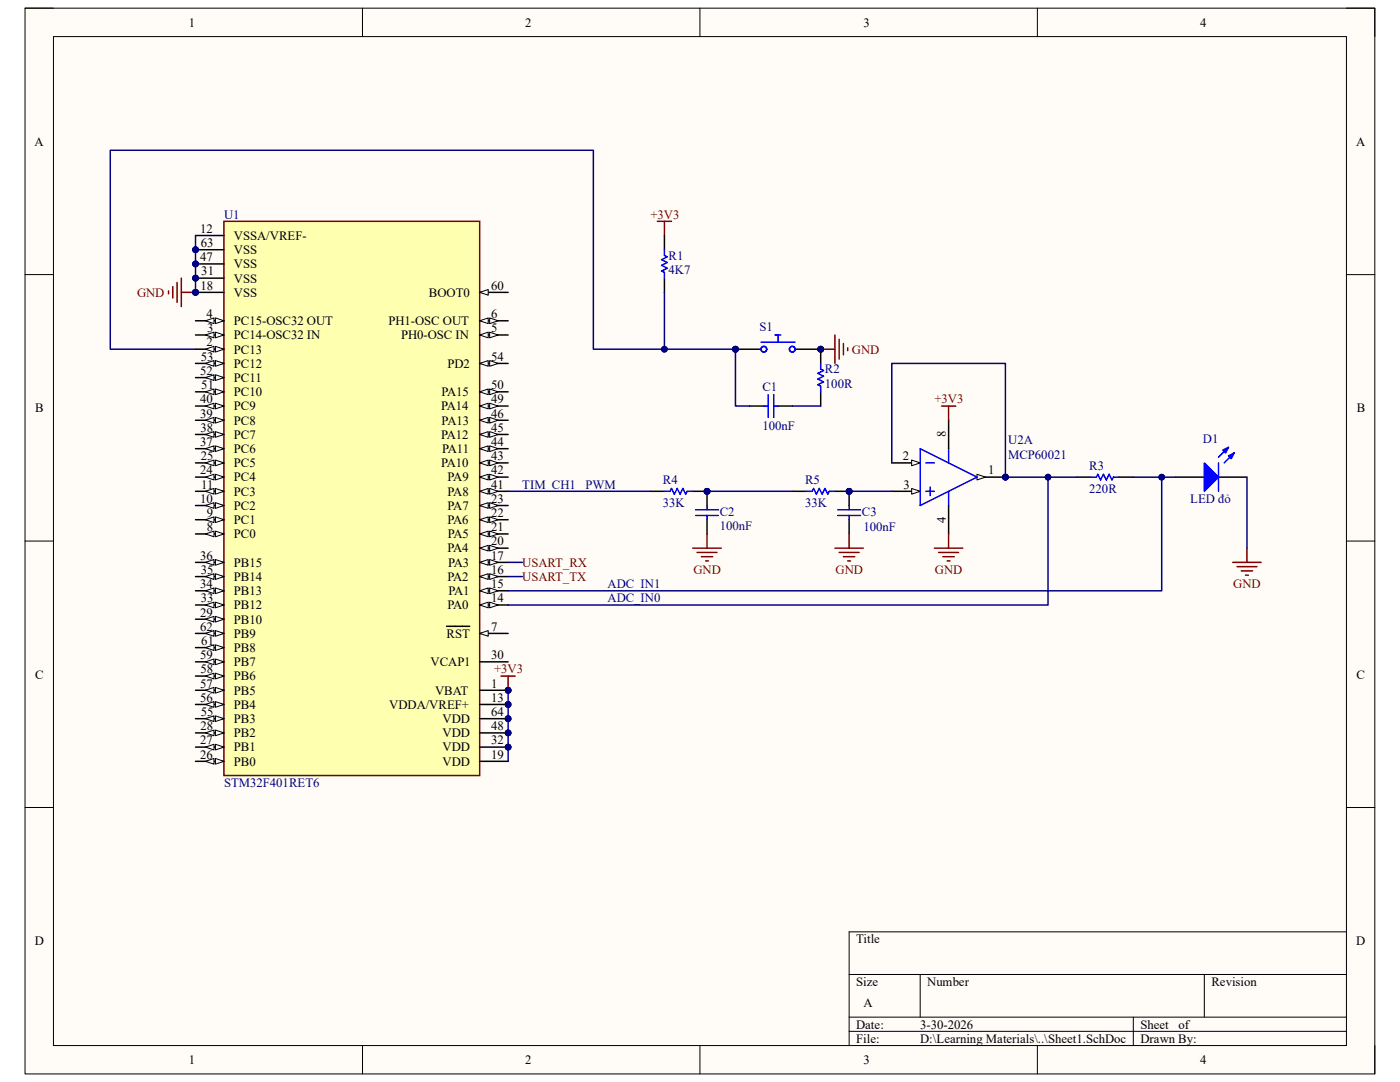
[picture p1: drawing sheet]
<svg xmlns="http://www.w3.org/2000/svg" width="279mm" height="216mm" viewBox="0 0 279 216" stroke-linecap="round" stroke-linejoin="round" font-family="sans-serif">
<path d="M5 1.6h269.4v212.7h-269.4z" fill-rule="evenodd" fill="#fffcf8"/>
<path d="M5 1.6h269.4v212.7h-269.4z" fill="none" stroke="#000" stroke-width=".2"/>
<path d="M10.7 7.3h258v201.3h-258z" fill-rule="evenodd" fill="#fffcf8"/>
<g fill="none" stroke="#000" stroke-width=".2">
<path d="M5 1.6h5.7M10.7 7.3h258v201.3h-258zM72.3 1.6v5.7M139.7 1.6v5.7M207 1.6v5.7M268.7 1.6h5.7v5.7M5 54.8h5.7M268.7 54.8h5.7M5 108h5.7M268.7 108h5.7M5 161.1h5.7M268.7 161.1h5.7"/>
<path d="M169.5 194.4h99.2M183.6 194.4v8.6M240.3 194.4v8.6M268.7 185.9h-99.2v22.7M72.3 208.6v5.7M139.7 208.6v5.7M169.5 203h99.2M169.5 205.8h99.2M207 208.6v5.7M226.2 203v5.6M274.4 208.6v5.7"/>
</g>
<circle cx="101.4" cy="149.1" r=".57" fill="#000080"/>
<circle cx="101.4" cy="149.1" r=".57" fill="none" stroke="#000080" stroke-width=".2"/>
<circle cx="101.4" cy="146.2" r=".57" fill="#000080"/>
<circle cx="101.4" cy="146.2" r=".57" fill="none" stroke="#000080" stroke-width=".2"/>
<circle cx="101.4" cy="143.4" r=".57" fill="#000080"/>
<circle cx="101.4" cy="143.4" r=".57" fill="none" stroke="#000080" stroke-width=".2"/>
<circle cx="101.4" cy="140.6" r=".57" fill="#000080"/>
<circle cx="101.4" cy="140.6" r=".57" fill="none" stroke="#000080" stroke-width=".2"/>
<circle cx="101.4" cy="137.7" r=".57" fill="#000080"/>
<circle cx="101.4" cy="137.7" r=".57" fill="none" stroke="#000080" stroke-width=".2"/>
<circle cx="39" cy="58.3" r=".57" fill="#000080"/>
<circle cx="39" cy="58.3" r=".57" fill="none" stroke="#000080" stroke-width=".2"/>
<circle cx="39" cy="55.5" r=".57" fill="#000080"/>
<circle cx="39" cy="55.5" r=".57" fill="none" stroke="#000080" stroke-width=".2"/>
<circle cx="39" cy="52.7" r=".57" fill="#000080"/>
<circle cx="39" cy="52.7" r=".57" fill="none" stroke="#000080" stroke-width=".2"/>
<circle cx="39" cy="49.8" r=".57" fill="#000080"/>
<circle cx="39" cy="49.8" r=".57" fill="none" stroke="#000080" stroke-width=".2"/>
<path d="M44.7 44.2h51v110.5h-51z" fill-rule="evenodd" fill="#ffffb0"/>
<path d="M44.7 44.2h51v110.5h-51z" fill="none" stroke="#800000" stroke-width=".3"/>
<path d="M95.7 151.9h5.7M95.7 149.1h5.7" fill="none" stroke="#000" stroke-width=".3"/>
<circle cx="101.4" cy="149.1" r=".57" fill="#000080"/>
<circle cx="101.4" cy="149.1" r=".57" fill="none" stroke="#000080" stroke-width=".2"/>
<path d="M95.7 146.2h5.7" fill="none" stroke="#000" stroke-width=".3"/>
<circle cx="101.4" cy="146.2" r=".57" fill="#000080"/>
<circle cx="101.4" cy="146.2" r=".57" fill="none" stroke="#000080" stroke-width=".2"/>
<path d="M95.7 143.4h5.7" fill="none" stroke="#000" stroke-width=".3"/>
<circle cx="101.4" cy="143.4" r=".57" fill="#000080"/>
<circle cx="101.4" cy="143.4" r=".57" fill="none" stroke="#000080" stroke-width=".2"/>
<path d="M95.7 140.6h5.7" fill="none" stroke="#000" stroke-width=".3"/>
<circle cx="101.4" cy="140.6" r=".57" fill="#000080"/>
<circle cx="101.4" cy="140.6" r=".57" fill="none" stroke="#000080" stroke-width=".2"/>
<path d="M39 106.5h5.7" fill="none" stroke="#000" stroke-width=".3"/>
<path d="M43 106l1.7 .5-1.7 .6z" fill="#f8fcff"/>
<path d="M43 106l1.7 .5-1.7 .6z" fill="none" stroke="#000" stroke-width=".2"/>
<path d="M41 106.5l1.7-.5v1.1z" fill="#f8fcff"/>
<path d="M41 106.5l1.7-.5v1.1z" fill="none" stroke="#000" stroke-width=".2"/>
<path d="M39 103.7h5.7" fill="none" stroke="#000" stroke-width=".3"/>
<path d="M43 103.1l1.7 .6-1.7 .6z" fill="#f8fcff"/>
<path d="M43 103.1l1.7 .6-1.7 .6z" fill="none" stroke="#000" stroke-width=".2"/>
<path d="M41 103.7l1.7-.6v1.2z" fill="#f8fcff"/>
<path d="M41 103.7l1.7-.6v1.2z" fill="none" stroke="#000" stroke-width=".2"/>
<path d="M39 100.9h5.7" fill="none" stroke="#000" stroke-width=".3"/>
<path d="M43 100.3l1.7 .6-1.7 .5z" fill="#f8fcff"/>
<path d="M43 100.3l1.7 .6-1.7 .5z" fill="none" stroke="#000" stroke-width=".2"/>
<path d="M41 100.9l1.7-.6v1.1z" fill="#f8fcff"/>
<path d="M41 100.9l1.7-.6v1.1z" fill="none" stroke="#000" stroke-width=".2"/>
<path d="M39 98h5.7" fill="none" stroke="#000" stroke-width=".3"/>
<path d="M43 97.5l1.7 .5-1.7 .6z" fill="#f8fcff"/>
<path d="M43 97.5l1.7 .5-1.7 .6z" fill="none" stroke="#000" stroke-width=".2"/>
<path d="M41 98l1.7-.5v1.1z" fill="#f8fcff"/>
<path d="M41 98l1.7-.5v1.1z" fill="none" stroke="#000" stroke-width=".2"/>
<path d="M39 95.2h5.7" fill="none" stroke="#000" stroke-width=".3"/>
<path d="M43 94.6l1.7 .6-1.7 .6z" fill="#f8fcff"/>
<path d="M43 94.6l1.7 .6-1.7 .6z" fill="none" stroke="#000" stroke-width=".2"/>
<path d="M41 95.2l1.7-.6v1.2z" fill="#f8fcff"/>
<path d="M41 95.2l1.7-.6v1.2z" fill="none" stroke="#000" stroke-width=".2"/>
<path d="M39 92.4h5.7" fill="none" stroke="#000" stroke-width=".3"/>
<path d="M43 91.8l1.7 .6-1.7 .5z" fill="#f8fcff"/>
<path d="M43 91.8l1.7 .6-1.7 .5z" fill="none" stroke="#000" stroke-width=".2"/>
<path d="M41 92.4l1.7-.6v1.1z" fill="#f8fcff"/>
<path d="M41 92.4l1.7-.6v1.1z" fill="none" stroke="#000" stroke-width=".2"/>
<path d="M39 89.5h5.7" fill="none" stroke="#000" stroke-width=".3"/>
<path d="M43 89l1.7 .5-1.7 .6z" fill="#f8fcff"/>
<path d="M43 89l1.7 .5-1.7 .6z" fill="none" stroke="#000" stroke-width=".2"/>
<path d="M41 89.5l1.7-.5v1.1z" fill="#f8fcff"/>
<path d="M41 89.5l1.7-.5v1.1z" fill="none" stroke="#000" stroke-width=".2"/>
<path d="M39 86.7h5.7" fill="none" stroke="#000" stroke-width=".3"/>
<path d="M43 86.1l1.7 .6-1.7 .6z" fill="#f8fcff"/>
<path d="M43 86.1l1.7 .6-1.7 .6z" fill="none" stroke="#000" stroke-width=".2"/>
<path d="M41 86.7l1.7-.6v1.2z" fill="#f8fcff"/>
<path d="M41 86.7l1.7-.6v1.2z" fill="none" stroke="#000" stroke-width=".2"/>
<path d="M39 83.9h5.7" fill="none" stroke="#000" stroke-width=".3"/>
<path d="M43 83.3l1.7 .6-1.7 .5z" fill="#f8fcff"/>
<path d="M43 83.3l1.7 .6-1.7 .5z" fill="none" stroke="#000" stroke-width=".2"/>
<path d="M41 83.9l1.7-.6v1.1z" fill="#f8fcff"/>
<path d="M41 83.9l1.7-.6v1.1z" fill="none" stroke="#000" stroke-width=".2"/>
<path d="M39 81h5.7" fill="none" stroke="#000" stroke-width=".3"/>
<path d="M43 80.5l1.7 .5-1.7 .6z" fill="#f8fcff"/>
<path d="M43 80.5l1.7 .5-1.7 .6z" fill="none" stroke="#000" stroke-width=".2"/>
<path d="M41 81l1.7-.5v1.1z" fill="#f8fcff"/>
<path d="M41 81l1.7-.5v1.1z" fill="none" stroke="#000" stroke-width=".2"/>
<path d="M39 78.2h5.7" fill="none" stroke="#000" stroke-width=".3"/>
<path d="M43 77.6l1.7 .6-1.7 .6z" fill="#f8fcff"/>
<path d="M43 77.6l1.7 .6-1.7 .6z" fill="none" stroke="#000" stroke-width=".2"/>
<path d="M41 78.2l1.7-.6v1.2z" fill="#f8fcff"/>
<path d="M41 78.2l1.7-.6v1.2z" fill="none" stroke="#000" stroke-width=".2"/>
<path d="M39 75.4h5.7" fill="none" stroke="#000" stroke-width=".3"/>
<path d="M43 74.8l1.7 .6-1.7 .5z" fill="#f8fcff"/>
<path d="M43 74.8l1.7 .6-1.7 .5z" fill="none" stroke="#000" stroke-width=".2"/>
<path d="M41 75.4l1.7-.6v1.1z" fill="#f8fcff"/>
<path d="M41 75.4l1.7-.6v1.1z" fill="none" stroke="#000" stroke-width=".2"/>
<path d="M39 72.5h5.7" fill="none" stroke="#000" stroke-width=".3"/>
<path d="M43 71.9l1.7 .6-1.7 .6z" fill="#f8fcff"/>
<path d="M43 71.9l1.7 .6-1.7 .6z" fill="none" stroke="#000" stroke-width=".2"/>
<path d="M41 72.5l1.7-.6v1.2z" fill="#f8fcff"/>
<path d="M41 72.5l1.7-.6v1.2z" fill="none" stroke="#000" stroke-width=".2"/>
<path d="M39 69.7h5.7" fill="none" stroke="#000" stroke-width=".3"/>
<path d="M43 69.1l1.7 .6-1.7 .5z" fill="#f8fcff"/>
<path d="M43 69.1l1.7 .6-1.7 .5z" fill="none" stroke="#000" stroke-width=".2"/>
<path d="M41 69.7l1.7-.6v1.1z" fill="#f8fcff"/>
<path d="M41 69.7l1.7-.6v1.1z" fill="none" stroke="#000" stroke-width=".2"/>
<path d="M39 66.8h5.7" fill="none" stroke="#000" stroke-width=".3"/>
<path d="M43 66.3l1.7 .5-1.7 .6z" fill="#f8fcff"/>
<path d="M43 66.3l1.7 .5-1.7 .6z" fill="none" stroke="#000" stroke-width=".2"/>
<path d="M41 66.8l1.7-.5v1.1z" fill="#f8fcff"/>
<path d="M41 66.8l1.7-.5v1.1z" fill="none" stroke="#000" stroke-width=".2"/>
<path d="M39 64h5.7" fill="none" stroke="#000" stroke-width=".3"/>
<path d="M43 63.4l1.7 .6-1.7 .6z" fill="#f8fcff"/>
<path d="M43 63.4l1.7 .6-1.7 .6z" fill="none" stroke="#000" stroke-width=".2"/>
<path d="M41 64l1.7-.6v1.2z" fill="#f8fcff"/>
<path d="M41 64l1.7-.6v1.2z" fill="none" stroke="#000" stroke-width=".2"/>
<path d="M95.7 66.8h5.7" fill="none" stroke="#000" stroke-width=".3"/>
<path d="M95.7 66.8l1.7-.5v1.1z" fill="#f8fcff"/>
<path d="M95.7 66.8l1.7-.5v1.1z" fill="none" stroke="#000" stroke-width=".2"/>
<path d="M97.7 66.3l1.7 .5-1.7 .6z" fill="#f8fcff"/>
<path d="M97.7 66.3l1.7 .5-1.7 .6z" fill="none" stroke="#000" stroke-width=".2"/>
<path d="M95.7 64h5.7" fill="none" stroke="#000" stroke-width=".3"/>
<path d="M95.7 64l1.7-.6v1.2z" fill="#f8fcff"/>
<path d="M95.7 64l1.7-.6v1.2z" fill="none" stroke="#000" stroke-width=".2"/>
<path d="M97.7 63.4l1.7 .6-1.7 .6z" fill="#f8fcff"/>
<path d="M97.7 63.4l1.7 .6-1.7 .6z" fill="none" stroke="#000" stroke-width=".2"/>
<path d="M95.7 120.7h5.7" fill="none" stroke="#000" stroke-width=".3"/>
<path d="M95.7 120.7l1.7-.5v1.1z" fill="#f8fcff"/>
<path d="M95.7 120.7l1.7-.5v1.1z" fill="none" stroke="#000" stroke-width=".2"/>
<path d="M97.7 120.2l1.7 .5-1.7 .6z" fill="#f8fcff"/>
<path d="M97.7 120.2l1.7 .5-1.7 .6z" fill="none" stroke="#000" stroke-width=".2"/>
<path d="M95.7 117.9h5.7" fill="none" stroke="#000" stroke-width=".3"/>
<path d="M95.7 117.9l1.7-.6v1.2z" fill="#f8fcff"/>
<path d="M95.7 117.9l1.7-.6v1.2z" fill="none" stroke="#000" stroke-width=".2"/>
<path d="M97.7 117.3l1.7 .6-1.7 .6z" fill="#f8fcff"/>
<path d="M97.7 117.3l1.7 .6-1.7 .6z" fill="none" stroke="#000" stroke-width=".2"/>
<path d="M95.7 115.1h5.7" fill="none" stroke="#000" stroke-width=".3"/>
<path d="M95.7 115.1l1.7-.6v1.1z" fill="#f8fcff"/>
<path d="M95.7 115.1l1.7-.6v1.1z" fill="none" stroke="#000" stroke-width=".2"/>
<path d="M97.7 114.5l1.7 .6-1.7 .5z" fill="#f8fcff"/>
<path d="M97.7 114.5l1.7 .6-1.7 .5z" fill="none" stroke="#000" stroke-width=".2"/>
<path d="M95.7 112.2h5.7" fill="none" stroke="#000" stroke-width=".3"/>
<path d="M95.7 112.2l1.7-.6v1.2z" fill="#f8fcff"/>
<path d="M95.7 112.2l1.7-.6v1.2z" fill="none" stroke="#000" stroke-width=".2"/>
<path d="M97.7 111.6l1.7 .6-1.7 .6z" fill="#f8fcff"/>
<path d="M97.7 111.6l1.7 .6-1.7 .6z" fill="none" stroke="#000" stroke-width=".2"/>
<path d="M95.7 109.4h5.7" fill="none" stroke="#000" stroke-width=".3"/>
<path d="M95.7 109.4l1.7-.6v1.1z" fill="#f8fcff"/>
<path d="M95.7 109.4l1.7-.6v1.1z" fill="none" stroke="#000" stroke-width=".2"/>
<path d="M97.7 108.8l1.7 .6-1.7 .5z" fill="#f8fcff"/>
<path d="M97.7 108.8l1.7 .6-1.7 .5z" fill="none" stroke="#000" stroke-width=".2"/>
<path d="M95.7 106.5h5.7" fill="none" stroke="#000" stroke-width=".3"/>
<path d="M95.7 106.5l1.7-.5v1.1z" fill="#f8fcff"/>
<path d="M95.7 106.5l1.7-.5v1.1z" fill="none" stroke="#000" stroke-width=".2"/>
<path d="M97.7 106l1.7 .5-1.7 .6z" fill="#f8fcff"/>
<path d="M97.7 106l1.7 .5-1.7 .6z" fill="none" stroke="#000" stroke-width=".2"/>
<path d="M95.7 103.7h5.7" fill="none" stroke="#000" stroke-width=".3"/>
<path d="M95.7 103.7l1.7-.6v1.2z" fill="#f8fcff"/>
<path d="M95.7 103.7l1.7-.6v1.2z" fill="none" stroke="#000" stroke-width=".2"/>
<path d="M97.7 103.1l1.7 .6-1.7 .6z" fill="#f8fcff"/>
<path d="M97.7 103.1l1.7 .6-1.7 .6z" fill="none" stroke="#000" stroke-width=".2"/>
<path d="M95.7 100.9h5.7" fill="none" stroke="#000" stroke-width=".3"/>
<path d="M95.7 100.9l1.7-.6v1.1z" fill="#f8fcff"/>
<path d="M95.7 100.9l1.7-.6v1.1z" fill="none" stroke="#000" stroke-width=".2"/>
<path d="M97.7 100.3l1.7 .6-1.7 .5z" fill="#f8fcff"/>
<path d="M97.7 100.3l1.7 .6-1.7 .5z" fill="none" stroke="#000" stroke-width=".2"/>
<path d="M95.7 98h5.7" fill="none" stroke="#000" stroke-width=".3"/>
<path d="M95.7 98l1.7-.5v1.1z" fill="#f8fcff"/>
<path d="M95.7 98l1.7-.5v1.1z" fill="none" stroke="#000" stroke-width=".2"/>
<path d="M97.7 97.5l1.7 .5-1.7 .6z" fill="#f8fcff"/>
<path d="M97.7 97.5l1.7 .5-1.7 .6z" fill="none" stroke="#000" stroke-width=".2"/>
<path d="M95.7 95.2h5.7" fill="none" stroke="#000" stroke-width=".3"/>
<path d="M95.7 95.2l1.7-.6v1.2z" fill="#f8fcff"/>
<path d="M95.7 95.2l1.7-.6v1.2z" fill="none" stroke="#000" stroke-width=".2"/>
<path d="M97.7 94.6l1.7 .6-1.7 .6z" fill="#f8fcff"/>
<path d="M97.7 94.6l1.7 .6-1.7 .6z" fill="none" stroke="#000" stroke-width=".2"/>
<path d="M95.7 92.4h5.7" fill="none" stroke="#000" stroke-width=".3"/>
<path d="M95.7 92.4l1.7-.6v1.1z" fill="#f8fcff"/>
<path d="M95.7 92.4l1.7-.6v1.1z" fill="none" stroke="#000" stroke-width=".2"/>
<path d="M97.7 91.8l1.7 .6-1.7 .5z" fill="#f8fcff"/>
<path d="M97.7 91.8l1.7 .6-1.7 .5z" fill="none" stroke="#000" stroke-width=".2"/>
<path d="M95.7 89.5h5.7" fill="none" stroke="#000" stroke-width=".3"/>
<path d="M95.7 89.5l1.7-.5v1.1z" fill="#f8fcff"/>
<path d="M95.7 89.5l1.7-.5v1.1z" fill="none" stroke="#000" stroke-width=".2"/>
<path d="M97.7 89l1.7 .5-1.7 .6z" fill="#f8fcff"/>
<path d="M97.7 89l1.7 .5-1.7 .6z" fill="none" stroke="#000" stroke-width=".2"/>
<path d="M95.7 86.7h5.7" fill="none" stroke="#000" stroke-width=".3"/>
<path d="M95.7 86.7l1.7-.6v1.2z" fill="#f8fcff"/>
<path d="M95.7 86.7l1.7-.6v1.2z" fill="none" stroke="#000" stroke-width=".2"/>
<path d="M97.7 86.1l1.7 .6-1.7 .6z" fill="#f8fcff"/>
<path d="M97.7 86.1l1.7 .6-1.7 .6z" fill="none" stroke="#000" stroke-width=".2"/>
<path d="M95.7 83.9h5.7" fill="none" stroke="#000" stroke-width=".3"/>
<path d="M95.7 83.9l1.7-.6v1.1z" fill="#f8fcff"/>
<path d="M95.7 83.9l1.7-.6v1.1z" fill="none" stroke="#000" stroke-width=".2"/>
<path d="M97.7 83.3l1.7 .6-1.7 .5z" fill="#f8fcff"/>
<path d="M97.7 83.3l1.7 .6-1.7 .5z" fill="none" stroke="#000" stroke-width=".2"/>
<path d="M95.7 81h5.7" fill="none" stroke="#000" stroke-width=".3"/>
<path d="M95.7 81l1.7-.5v1.1z" fill="#f8fcff"/>
<path d="M95.7 81l1.7-.5v1.1z" fill="none" stroke="#000" stroke-width=".2"/>
<path d="M97.7 80.5l1.7 .5-1.7 .6z" fill="#f8fcff"/>
<path d="M97.7 80.5l1.7 .5-1.7 .6z" fill="none" stroke="#000" stroke-width=".2"/>
<path d="M95.7 78.2h5.7" fill="none" stroke="#000" stroke-width=".3"/>
<path d="M95.7 78.2l1.7-.6v1.2z" fill="#f8fcff"/>
<path d="M95.7 78.2l1.7-.6v1.2z" fill="none" stroke="#000" stroke-width=".2"/>
<path d="M97.7 77.6l1.7 .6-1.7 .6z" fill="#f8fcff"/>
<path d="M97.7 77.6l1.7 .6-1.7 .6z" fill="none" stroke="#000" stroke-width=".2"/>
<path d="M95.7 126.4h5.7" fill="none" stroke="#000" stroke-width=".3"/>
<path d="M95.7 126.4l1.7-.6v1.2z" fill="#f8fcff"/>
<path d="M95.7 126.4l1.7-.6v1.2z" fill="none" stroke="#000" stroke-width=".2"/>
<path d="M95.7 58.3h5.7M89.1 125h4.6" fill="none" stroke="#000" stroke-width=".3"/>
<path d="M95.7 58.3l1.7-.5v1.1z" fill="#f8fcff"/>
<path d="M95.7 58.3l1.7-.5v1.1z" fill="none" stroke="#000" stroke-width=".2"/>
<path d="M95.7 72.5h5.7" fill="none" stroke="#000" stroke-width=".3"/>
<path d="M95.7 72.5l1.7-.5v1.1z" fill="#f8fcff"/>
<path d="M95.7 72.5l1.7-.5v1.1z" fill="none" stroke="#000" stroke-width=".2"/>
<path d="M97.7 72l1.7 .5-1.7 .6z" fill="#f8fcff"/>
<path d="M97.7 72l1.7 .5-1.7 .6z" fill="none" stroke="#000" stroke-width=".2"/>
<path d="M95.7 137.7h5.7" fill="none" stroke="#000" stroke-width=".3"/>
<circle cx="101.4" cy="137.7" r=".57" fill="#000080"/>
<circle cx="101.4" cy="137.7" r=".57" fill="none" stroke="#000080" stroke-width=".2"/>
<path d="M95.7 132.1h5.7M39 151.9h5.7" fill="none" stroke="#000" stroke-width=".3"/>
<path d="M43 151.3l1.7 .6-1.7 .6z" fill="#f8fcff"/>
<path d="M43 151.3l1.7 .6-1.7 .6z" fill="none" stroke="#000" stroke-width=".2"/>
<path d="M41 151.9l1.7-.6v1.2z" fill="#f8fcff"/>
<path d="M41 151.9l1.7-.6v1.2z" fill="none" stroke="#000" stroke-width=".2"/>
<path d="M39 149.1h5.7" fill="none" stroke="#000" stroke-width=".3"/>
<path d="M43 148.5l1.7 .6-1.7 .5z" fill="#f8fcff"/>
<path d="M43 148.5l1.7 .6-1.7 .5z" fill="none" stroke="#000" stroke-width=".2"/>
<path d="M41 149.1l1.7-.6v1.1z" fill="#f8fcff"/>
<path d="M41 149.1l1.7-.6v1.1z" fill="none" stroke="#000" stroke-width=".2"/>
<path d="M39 146.2h5.7" fill="none" stroke="#000" stroke-width=".3"/>
<path d="M43 145.7l1.7 .5-1.7 .6z" fill="#f8fcff"/>
<path d="M43 145.7l1.7 .5-1.7 .6z" fill="none" stroke="#000" stroke-width=".2"/>
<path d="M41 146.2l1.7-.5v1.1z" fill="#f8fcff"/>
<path d="M41 146.2l1.7-.5v1.1z" fill="none" stroke="#000" stroke-width=".2"/>
<path d="M39 143.4h5.7" fill="none" stroke="#000" stroke-width=".3"/>
<path d="M43 142.8l1.7 .6-1.7 .6z" fill="#f8fcff"/>
<path d="M43 142.8l1.7 .6-1.7 .6z" fill="none" stroke="#000" stroke-width=".2"/>
<path d="M41 143.4l1.7-.6v1.2z" fill="#f8fcff"/>
<path d="M41 143.4l1.7-.6v1.2z" fill="none" stroke="#000" stroke-width=".2"/>
<path d="M39 140.6h5.7" fill="none" stroke="#000" stroke-width=".3"/>
<path d="M43 140l1.7 .6-1.7 .5z" fill="#f8fcff"/>
<path d="M43 140l1.7 .6-1.7 .5z" fill="none" stroke="#000" stroke-width=".2"/>
<path d="M41 140.6l1.7-.6v1.1z" fill="#f8fcff"/>
<path d="M41 140.6l1.7-.6v1.1z" fill="none" stroke="#000" stroke-width=".2"/>
<path d="M39 137.7h5.7" fill="none" stroke="#000" stroke-width=".3"/>
<path d="M43 137.2l1.7 .5-1.7 .6z" fill="#f8fcff"/>
<path d="M43 137.2l1.7 .5-1.7 .6z" fill="none" stroke="#000" stroke-width=".2"/>
<path d="M41 137.7l1.7-.5v1.1z" fill="#f8fcff"/>
<path d="M41 137.7l1.7-.5v1.1z" fill="none" stroke="#000" stroke-width=".2"/>
<path d="M39 134.9h5.7" fill="none" stroke="#000" stroke-width=".3"/>
<path d="M43 134.3l1.7 .6-1.7 .6z" fill="#f8fcff"/>
<path d="M43 134.3l1.7 .6-1.7 .6z" fill="none" stroke="#000" stroke-width=".2"/>
<path d="M41 134.9l1.7-.6v1.2z" fill="#f8fcff"/>
<path d="M41 134.9l1.7-.6v1.2z" fill="none" stroke="#000" stroke-width=".2"/>
<path d="M39 132.1h5.7" fill="none" stroke="#000" stroke-width=".3"/>
<path d="M43 131.5l1.7 .6-1.7 .5z" fill="#f8fcff"/>
<path d="M43 131.5l1.7 .6-1.7 .5z" fill="none" stroke="#000" stroke-width=".2"/>
<path d="M41 132.1l1.7-.6v1.1z" fill="#f8fcff"/>
<path d="M41 132.1l1.7-.6v1.1z" fill="none" stroke="#000" stroke-width=".2"/>
<path d="M39 129.2h5.7" fill="none" stroke="#000" stroke-width=".3"/>
<path d="M43 128.7l1.7 .5-1.7 .6z" fill="#f8fcff"/>
<path d="M43 128.7l1.7 .5-1.7 .6z" fill="none" stroke="#000" stroke-width=".2"/>
<path d="M41 129.2l1.7-.5v1.1z" fill="#f8fcff"/>
<path d="M41 129.2l1.7-.5v1.1z" fill="none" stroke="#000" stroke-width=".2"/>
<path d="M39 126.4h5.7" fill="none" stroke="#000" stroke-width=".3"/>
<path d="M43 125.8l1.7 .6-1.7 .6z" fill="#f8fcff"/>
<path d="M43 125.8l1.7 .6-1.7 .6z" fill="none" stroke="#000" stroke-width=".2"/>
<path d="M41 126.4l1.7-.6v1.2z" fill="#f8fcff"/>
<path d="M41 126.4l1.7-.6v1.2z" fill="none" stroke="#000" stroke-width=".2"/>
<path d="M39 123.6h5.7" fill="none" stroke="#000" stroke-width=".3"/>
<path d="M43 123l1.7 .6-1.7 .5z" fill="#f8fcff"/>
<path d="M43 123l1.7 .6-1.7 .5z" fill="none" stroke="#000" stroke-width=".2"/>
<path d="M41 123.6l1.7-.6v1.1z" fill="#f8fcff"/>
<path d="M41 123.6l1.7-.6v1.1z" fill="none" stroke="#000" stroke-width=".2"/>
<path d="M39 120.7h5.7" fill="none" stroke="#000" stroke-width=".3"/>
<path d="M43 120.2l1.7 .5-1.7 .6z" fill="#f8fcff"/>
<path d="M43 120.2l1.7 .5-1.7 .6z" fill="none" stroke="#000" stroke-width=".2"/>
<path d="M41 120.7l1.7-.5v1.1z" fill="#f8fcff"/>
<path d="M41 120.7l1.7-.5v1.1z" fill="none" stroke="#000" stroke-width=".2"/>
<path d="M39 117.9h5.7" fill="none" stroke="#000" stroke-width=".3"/>
<path d="M43 117.3l1.7 .6-1.7 .6z" fill="#f8fcff"/>
<path d="M43 117.3l1.7 .6-1.7 .6z" fill="none" stroke="#000" stroke-width=".2"/>
<path d="M41 117.9l1.7-.6v1.2z" fill="#f8fcff"/>
<path d="M41 117.9l1.7-.6v1.2z" fill="none" stroke="#000" stroke-width=".2"/>
<path d="M39 115.1h5.7" fill="none" stroke="#000" stroke-width=".3"/>
<path d="M43 114.5l1.7 .6-1.7 .5z" fill="#f8fcff"/>
<path d="M43 114.5l1.7 .6-1.7 .5z" fill="none" stroke="#000" stroke-width=".2"/>
<path d="M41 115.1l1.7-.6v1.1z" fill="#f8fcff"/>
<path d="M41 115.1l1.7-.6v1.1z" fill="none" stroke="#000" stroke-width=".2"/>
<path d="M39 112.2h5.7" fill="none" stroke="#000" stroke-width=".3"/>
<path d="M43 111.6l1.7 .6-1.7 .6z" fill="#f8fcff"/>
<path d="M43 111.6l1.7 .6-1.7 .6z" fill="none" stroke="#000" stroke-width=".2"/>
<path d="M41 112.2l1.7-.6v1.2z" fill="#f8fcff"/>
<path d="M41 112.2l1.7-.6v1.2z" fill="none" stroke="#000" stroke-width=".2"/>
<path d="M39 58.3h5.7" fill="none" stroke="#000" stroke-width=".3"/>
<circle cx="39" cy="58.3" r=".57" fill="#000080"/>
<circle cx="39" cy="58.3" r=".57" fill="none" stroke="#000080" stroke-width=".2"/>
<path d="M39 55.5h5.7" fill="none" stroke="#000" stroke-width=".3"/>
<circle cx="39" cy="55.5" r=".57" fill="#000080"/>
<circle cx="39" cy="55.5" r=".57" fill="none" stroke="#000080" stroke-width=".2"/>
<path d="M39 52.7h5.7" fill="none" stroke="#000" stroke-width=".3"/>
<circle cx="39" cy="52.7" r=".57" fill="#000080"/>
<circle cx="39" cy="52.7" r=".57" fill="none" stroke="#000080" stroke-width=".2"/>
<path d="M39 49.8h5.7" fill="none" stroke="#000" stroke-width=".3"/>
<circle cx="39" cy="49.8" r=".57" fill="#000080"/>
<circle cx="39" cy="49.8" r=".57" fill="none" stroke="#000080" stroke-width=".2"/>
<path d="M39 47h5.7" fill="none" stroke="#000" stroke-width=".3"/>
<circle cx="200.7" cy="95.2" r=".57" fill="#000080"/>
<circle cx="200.7" cy="95.2" r=".57" fill="none" stroke="#000080" stroke-width=".2"/>
<path d="M178 98h5.6" fill="none" stroke="#000" stroke-width=".3"/>
<path d="M181.9 97.5l1.7 .5-1.7 .6z" fill="#f8fcff"/>
<path d="M181.9 97.5l1.7 .5-1.7 .6z" fill="none" stroke="#000" stroke-width=".2"/>
<path d="M178 92.4h5.6" fill="none" stroke="#000" stroke-width=".3"/>
<path d="M181.9 91.8l1.7 .6-1.7 .5z" fill="#f8fcff"/>
<path d="M181.9 91.8l1.7 .6-1.7 .5z" fill="none" stroke="#000" stroke-width=".2"/>
<path d="M195 95.2h5.6" fill="none" stroke="#000" stroke-width=".3"/>
<path d="M195 94.6l1.7 .6-1.7 .6z" fill="#f8fcff"/>
<path d="M195 94.6l1.7 .6-1.7 .6z" fill="none" stroke="#000" stroke-width=".2"/>
<circle cx="200.7" cy="95.2" r=".57" fill="#000080"/>
<circle cx="200.7" cy="95.2" r=".57" fill="none" stroke="#000080" stroke-width=".2"/>
<path d="M183.6 89.5l11.4 5.7-11.4 5.7zM184.8 92.4h1.7M184.8 98h1.7M185.6 97.2v1.7M189.3 89.5v2.9M189.3 98v2.9" fill="none" stroke="#00f" stroke-width=".3"/>
<path d="M189.3 83.9v5.6M189.3 100.9v5.6" fill="none" stroke="#000" stroke-width=".3"/>
<circle cx="141.1" cy="98" r=".57" fill="#000080"/>
<circle cx="141.1" cy="98" r=".57" fill="none" stroke="#000080" stroke-width=".2"/>
<path d="M138.3 98h2.8" fill="none" stroke="#000" stroke-width=".3"/>
<circle cx="141.1" cy="98" r=".57" fill="#000080"/>
<circle cx="141.1" cy="98" r=".57" fill="none" stroke="#000080" stroke-width=".2"/>
<path d="M129.8 98h2.8" fill="none" stroke="#000" stroke-width=".3"/>
<path d="M132.6 98h1.1l.3-.5 .6 1.1 .5-1.1 .6 1.1 .6-1.1 .5 1.1 .3-.6h1.2" fill="none" stroke="#00f" stroke-width=".3"/>
<circle cx="169.5" cy="98" r=".57" fill="#000080"/>
<circle cx="169.5" cy="98" r=".57" fill="none" stroke="#000080" stroke-width=".2"/>
<path d="M166.6 98h2.9" fill="none" stroke="#000" stroke-width=".3"/>
<circle cx="169.5" cy="98" r=".57" fill="#000080"/>
<circle cx="169.5" cy="98" r=".57" fill="none" stroke="#000080" stroke-width=".2"/>
<path d="M158.1 98h2.9" fill="none" stroke="#000" stroke-width=".3"/>
<path d="M161 98h1.1l.3-.5 .5 1.1 .6-1.1 .6 1.1 .5-1.1 .6 1.1 .3-.6h1.1" fill="none" stroke="#00f" stroke-width=".3"/>
<circle cx="141.1" cy="98" r=".57" fill="#000080"/>
<circle cx="141.1" cy="98" r=".57" fill="none" stroke="#000080" stroke-width=".2"/>
<path d="M141.1 98v2.9M141.1 103.7v2.8" fill="none" stroke="#000" stroke-width=".3"/>
<circle cx="141.1" cy="98" r=".57" fill="#000080"/>
<circle cx="141.1" cy="98" r=".57" fill="none" stroke="#000080" stroke-width=".2"/>
<path d="M138.8 101.7h4.6M138.8 102.9h4.6M141.1 100.9v.8M141.1 102.9v.8" fill="none" stroke="#00f" stroke-width=".3"/>
<circle cx="169.5" cy="98" r=".57" fill="#000080"/>
<circle cx="169.5" cy="98" r=".57" fill="none" stroke="#000080" stroke-width=".2"/>
<path d="M169.5 98v2.9M169.5 103.7v2.8" fill="none" stroke="#000" stroke-width=".3"/>
<circle cx="169.5" cy="98" r=".57" fill="#000080"/>
<circle cx="169.5" cy="98" r=".57" fill="none" stroke="#000080" stroke-width=".2"/>
<path d="M217.7 95.2h1.1l.3-.6 .5 1.2 .6-1.2 .6 1.2 .6-1.2 .5 1.2 .3-.6h1.1M167.2 101.7h4.5M167.2 102.9h4.5M169.5 100.9v.8M169.5 102.9v.8" fill="none" stroke="#00f" stroke-width=".3"/>
<g fill="none" stroke="#800000" stroke-width=".3">
<path d="M187.9 81h2.8M189.3 81v2.9M138.3 109.4h5.6M139.1 110.2h4M140 111.1h2.2M140.8 111.9h.6M141.1 106.5v2.9M166.6 109.4h5.7M167.5 110.2h3.9M168.3 111.1h2.3M169.2 111.9h.5M169.5 106.5v2.9"/>
<path d="M186.5 109.4h5.7M187.3 110.2h4M188.2 111.1h2.2M189 111.9h.6M189.3 106.5v2.9"/>
</g>
<path d="M214.8 95.2h2.9M223.3 95.2h2.9M234.7 95.2h5.6M243.2 95.2h5.7" fill="none" stroke="#000" stroke-width=".3"/>
<path d="M240.3 92.4l2.9 2.8-2.9 2.8z" fill="#00f"/>
<path d="M240.3 92.4l2.9 2.8-2.9 2.8zM245.2 89.2l-2 2M246.3 90.4l-2 2" fill="none" stroke="#00f" stroke-width=".3"/>
<path d="M245.2 91l1.1-.6-.6 1.1z" fill="#00f"/>
<path d="M245.2 91l1.1-.6-.6 1.1z" fill="none" stroke="#00f" stroke-width=".3"/>
<path d="M244 89.8l1.2-.6-.6 1.2z" fill="#00f"/>
<path d="M243.2 92.4v5.6M244 89.8l1.2-.6-.6 1.2z" fill="none" stroke="#00f" stroke-width=".3"/>
<path d="M33.6 58.1v.5M34.5 57.2v2.3M35.3 56.4v3.9M36.2 55.5v5.7M36.2 58.3h2.8M246 112.2h5.7M246.9 113.1h3.9M247.7 113.9h2.3M248.6 114.8h.5M248.9 109.4v2.8" fill="none" stroke="#800000" stroke-width=".3"/>
<circle cx="39" cy="58.3" r=".57" fill="#000080"/>
<circle cx="39" cy="58.3" r=".57" fill="none" stroke="#000080" stroke-width=".2"/>
<path d="M100 134.9h2.8M101.4 134.9v2.8" fill="none" stroke="#800000" stroke-width=".3"/>
<circle cx="101.4" cy="137.7" r=".57" fill="#000080"/>
<circle cx="101.4" cy="137.7" r=".57" fill="none" stroke="#000080" stroke-width=".2"/>
<circle cx="146.8" cy="69.7" r=".57" fill="#000080"/>
<circle cx="146.8" cy="69.7" r=".57" fill="none" stroke="#000080" stroke-width=".2"/>
<circle cx="163.8" cy="69.7" r=".57" fill="#000080"/>
<circle cx="163.8" cy="69.7" r=".57" fill="none" stroke="#000080" stroke-width=".2"/>
<path d="M146.8 69.7h5.1" fill="none" stroke="#000" stroke-width=".3"/>
<circle cx="146.8" cy="69.7" r=".57" fill="#000080"/>
<circle cx="146.8" cy="69.7" r=".57" fill="none" stroke="#000080" stroke-width=".2"/>
<path d="M158.7 69.7h5.1" fill="none" stroke="#000" stroke-width=".3"/>
<circle cx="163.8" cy="69.7" r=".57" fill="#000080"/>
<circle cx="163.8" cy="69.7" r=".57" fill="none" stroke="#000080" stroke-width=".2"/>
<g fill="none" stroke="#00f" stroke-width=".3">
<path d="M132.6 49.8v1.2l.6 .2-1.2 .6 1.2 .6-1.2 .5 1.2 .6-1.2 .6 .6 .3v1.1M151.9 68.3h6.8M153.3 78.8v4.5M154.4 78.8v4.5M154.7 66.8h1.2M155.3 66.8v1.5M152.4 81h.9M154.4 81h.9"/>
<circle cx="152.4" cy="69.7" r=".57"/>
<circle cx="158.1" cy="69.7" r=".57"/>
</g>
<path d="M131.2 44.2h2.8M132.6 44.2v2.8M163.8 69.7h2.8M166.6 66.8v5.7M167.5 67.7v4M168.3 68.5v2.3M169.2 69.4v.6" fill="none" stroke="#800000" stroke-width=".3"/>
<path d="M132.6 47v2.8M132.6 55.5v2.8M149.6 81h2.8M155.3 81h2.8" fill="none" stroke="#000" stroke-width=".3"/>
<circle cx="163.8" cy="69.7" r=".57" fill="#000080"/>
<circle cx="163.8" cy="69.7" r=".57" fill="none" stroke="#000080" stroke-width=".2"/>
<path d="M101.4 98h28.4M141.1 98h17" fill="none" stroke="#000080" stroke-width=".3"/>
<circle cx="141.1" cy="98" r=".57" fill="#000080"/>
<circle cx="141.1" cy="98" r=".57" fill="none" stroke="#000080" stroke-width=".2"/>
<path d="M169.5 98h8.5" fill="none" stroke="#000080" stroke-width=".3"/>
<circle cx="169.5" cy="98" r=".57" fill="#000080"/>
<circle cx="169.5" cy="98" r=".57" fill="none" stroke="#000080" stroke-width=".2"/>
<path d="M178 92.4v-19.9h22.6v22.7" fill="none" stroke="#000080" stroke-width=".3"/>
<circle cx="200.7" cy="95.2" r=".57" fill="#000080"/>
<circle cx="200.7" cy="95.2" r=".57" fill="none" stroke="#000080" stroke-width=".2"/>
<path d="M226.2 95.2h8.5" fill="none" stroke="#000080" stroke-width=".3"/>
<circle cx="231.8" cy="95.2" r=".57" fill="#000080"/>
<circle cx="231.8" cy="95.2" r=".57" fill="none" stroke="#000080" stroke-width=".2"/>
<path d="M200.6 95.2h14.2" fill="none" stroke="#000080" stroke-width=".3"/>
<circle cx="200.7" cy="95.2" r=".57" fill="#000080"/>
<circle cx="200.7" cy="95.2" r=".57" fill="none" stroke="#000080" stroke-width=".2"/>
<circle cx="209.2" cy="95.2" r=".57" fill="#000080"/>
<circle cx="209.2" cy="95.2" r=".57" fill="none" stroke="#000080" stroke-width=".2"/>
<path d="M209.2 95.2v25.5h-107.8M248.9 95.2v14.2" fill="none" stroke="#000080" stroke-width=".3"/>
<circle cx="209.2" cy="95.2" r=".57" fill="#000080"/>
<circle cx="209.2" cy="95.2" r=".57" fill="none" stroke="#000080" stroke-width=".2"/>
<path d="M231.8 95.2v22.7h-130.4" fill="none" stroke="#000080" stroke-width=".3"/>
<circle cx="231.8" cy="95.2" r=".57" fill="#000080"/>
<circle cx="231.8" cy="95.2" r=".57" fill="none" stroke="#000080" stroke-width=".2"/>
<path d="M39 47v11.3M101.4 112.2h2.8M101.4 115.1h2.8" fill="none" stroke="#000080" stroke-width=".3"/>
<circle cx="39" cy="49.8" r=".57" fill="#000080"/>
<circle cx="39" cy="49.8" r=".57" fill="none" stroke="#000080" stroke-width=".2"/>
<circle cx="39" cy="52.7" r=".57" fill="#000080"/>
<circle cx="39" cy="52.7" r=".57" fill="none" stroke="#000080" stroke-width=".2"/>
<circle cx="39" cy="55.5" r=".57" fill="#000080"/>
<circle cx="39" cy="55.5" r=".57" fill="none" stroke="#000080" stroke-width=".2"/>
<circle cx="39" cy="58.3" r=".57" fill="#000080"/>
<circle cx="39" cy="58.3" r=".57" fill="none" stroke="#000080" stroke-width=".2"/>
<path d="M101.4 137.7v14.2" fill="none" stroke="#000080" stroke-width=".3"/>
<circle cx="101.4" cy="137.7" r=".57" fill="#000080"/>
<circle cx="101.4" cy="137.7" r=".57" fill="none" stroke="#000080" stroke-width=".2"/>
<circle cx="101.4" cy="140.6" r=".57" fill="#000080"/>
<circle cx="101.4" cy="140.6" r=".57" fill="none" stroke="#000080" stroke-width=".2"/>
<circle cx="101.4" cy="143.4" r=".57" fill="#000080"/>
<circle cx="101.4" cy="143.4" r=".57" fill="none" stroke="#000080" stroke-width=".2"/>
<circle cx="101.4" cy="146.2" r=".57" fill="#000080"/>
<circle cx="101.4" cy="146.2" r=".57" fill="none" stroke="#000080" stroke-width=".2"/>
<circle cx="101.4" cy="149.1" r=".57" fill="#000080"/>
<circle cx="101.4" cy="149.1" r=".57" fill="none" stroke="#000080" stroke-width=".2"/>
<path d="M39 69.7h-17v-39.7h96.4v39.7h28.4" fill="none" stroke="#000080" stroke-width=".3"/>
<circle cx="132.6" cy="69.7" r=".57" fill="#000080"/>
<circle cx="132.6" cy="69.7" r=".57" fill="none" stroke="#000080" stroke-width=".2"/>
<circle cx="146.8" cy="69.7" r=".57" fill="#000080"/>
<circle cx="146.8" cy="69.7" r=".57" fill="none" stroke="#000080" stroke-width=".2"/>
<path d="M132.6 58.3v11.4" fill="none" stroke="#000080" stroke-width=".3"/>
<circle cx="132.6" cy="69.7" r=".57" fill="#000080"/>
<circle cx="132.6" cy="69.7" r=".57" fill="none" stroke="#000080" stroke-width=".2"/>
<path d="M146.8 69.7v11.3h2.8" fill="none" stroke="#000080" stroke-width=".3"/>
<circle cx="146.8" cy="69.7" r=".57" fill="#000080"/>
<circle cx="146.8" cy="69.7" r=".57" fill="none" stroke="#000080" stroke-width=".2"/>
<circle cx="163.8" cy="69.7" r=".57" fill="#000080"/>
<circle cx="163.8" cy="69.7" r=".57" fill="none" stroke="#000080" stroke-width=".2"/>
<path d="M163.8 69.7v2.8" fill="none" stroke="#000" stroke-width=".3"/>
<circle cx="163.8" cy="69.7" r=".57" fill="#000080"/>
<circle cx="163.8" cy="69.7" r=".57" fill="none" stroke="#000080" stroke-width=".2"/>
<path d="M163.8 78.2v2.8" fill="none" stroke="#000" stroke-width=".3"/>
<path d="M163.8 72.5v1.1l.6 .3-1.2 .6 1.2 .6-1.2 .5 1.2 .6-1.2 .6 .6 .3v1.1" fill="none" stroke="#00f" stroke-width=".3"/>
<path d="M158.1 81h5.7" fill="none" stroke="#000080" stroke-width=".3"/>
<g font-size="2.5">
<text x="37.7" y="5.3">1</text>
<text x="104.8" y="5.3">2</text>
<text x="172.3" y="5.3">3</text>
<text x="239.5" y="5.3">4</text>
<text x="6.9" y="29.1">A</text>
<text x="270.6" y="29.1">A</text>
<text x="40" y="46.4">12</text>
<text x="46.7" y="47.9">VSSA/VREF-</text>
<text x="40" y="52.1">47</text>
<text x="40.1" y="49.3">63</text>
<text x="46.7" y="53.6">VSS</text>
<text x="46.7" y="50.7">VSS</text>
<text x="40" y="57.8">18</text>
<text x="40.2" y="54.9">31</text>
<text x="46.7" y="59.2">VSS</text>
<text x="46.7" y="56.4">VSS</text>
<text x="85.6" y="59.2">BOOT0</text>
<text x="98" y="57.8">60</text>
<text x="41.2" y="63.5">4</text>
<text x="46.7" y="64.9">PC15-OSC32 OUT</text>
<text x="77.5" y="64.9">PH1-OSC OUT</text>
<text x="98" y="63.5">6</text>
<text x="40.1" y="72">53</text>
<text x="41.2" y="69.1">2</text>
<text x="41.4" y="66.3">3</text>
<text x="46.7" y="70.6">PC13</text>
<text x="46.7" y="67.7">PC14-OSC32 IN</text>
<text x="80.1" y="67.7">PH0-OSC IN</text>
<text x="98" y="66.3">5</text>
<text x="98" y="72">54</text>
<text x="40" y="74.8">52</text>
<text x="40.2" y="77.6">51</text>
<text x="46.7" y="76.2">PC11</text>
<text x="46.7" y="73.4">PC12</text>
<text x="89.3" y="73.4">PD2</text>
<text x="98" y="77.6">50</text>
<text x="7" y="82.3">B</text>
<text x="40" y="83.3">39</text>
<text x="40" y="80.5">40</text>
<text x="46.7" y="81.9">PC9</text>
<text x="46.7" y="79">PC10</text>
<text x="88" y="81.9">PA14</text>
<text x="88.1" y="79">PA15</text>
<text x="98" y="83.3">46</text>
<text x="98" y="80.5">49</text>
<text x="270.8" y="82.3">B</text>
<text x="40" y="89">37</text>
<text x="40" y="86.1">38</text>
<text x="46.7" y="87.5">PC7</text>
<text x="46.7" y="84.7">PC8</text>
<text x="88" y="87.5">PA12</text>
<text x="88.1" y="84.7">PA13</text>
<text x="98" y="89">44</text>
<text x="98" y="86.1">45</text>
<text x="188.8" y="87.2" transform="rotate(-90 188.8 87.2)">8</text>
<text x="40" y="94.7">24</text>
<text x="40" y="91.8">25</text>
<text x="46.7" y="93.2">PC5</text>
<text x="46.7" y="90.4">PC6</text>
<text x="88" y="93.2">PA10</text>
<text x="88.2" y="90.4">PA11</text>
<text x="98" y="94.7">42</text>
<text x="98" y="91.8">43</text>
<text x="180.2" y="91.8">2</text>
<text x="197.2" y="94.7">1</text>
<text x="40" y="100.3">10</text>
<text x="40.2" y="97.5">11</text>
<text x="46.7" y="101.7">PC2</text>
<text x="46.7" y="98.9">PC3</text>
<text x="46.7" y="96.1">PC4</text>
<text x="89.3" y="101.7">PA7</text>
<text x="89.3" y="98.9">PA8</text>
<text x="89.3" y="96.1">PA9</text>
<text x="98" y="100.3">23</text>
<text x="98" y="97.5">41</text>
<text x="180.3" y="97.5">3</text>
<text x="41.3" y="106">8</text>
<text x="41.3" y="103.2">9</text>
<text x="46.7" y="107.4">PC0</text>
<text x="46.7" y="104.6">PC1</text>
<text x="89.3" y="104.6">PA6</text>
<text x="89.4" y="107.4">PA5</text>
<text x="98" y="106">21</text>
<text x="98" y="103.2">22</text>
<text x="188.8" y="104.3" transform="rotate(-90 188.8 104.3)">4</text>
<text x="40" y="111.7">36</text>
<text x="46.7" y="113.1">PB15</text>
<text x="89.3" y="110.2">PA4</text>
<text x="89.4" y="113.1">PA3</text>
<text x="98" y="111.7">17</text>
<text x="98" y="108.8">20</text>
<text x="40" y="117.3">34</text>
<text x="40" y="114.5">35</text>
<text x="46.7" y="118.7">PB13</text>
<text x="46.7" y="115.9">PB14</text>
<text x="89.3" y="115.9">PA2</text>
<text x="89.5" y="118.7">PA1</text>
<text x="98" y="117.3">15</text>
<text x="98" y="114.5">16</text>
<text x="40" y="125.9">62</text>
<text x="40" y="123">29</text>
<text x="40.1" y="120.2">33</text>
<text x="46.7" y="124.4">PB10</text>
<text x="46.7" y="121.6">PB12</text>
<text x="89.3" y="121.6">PA0</text>
<text x="98" y="120.2">14</text>
<text x="98" y="125.9">7</text>
<text x="40" y="131.5">59</text>
<text x="40.2" y="128.7">61</text>
<text x="46.7" y="130.1">PB8</text>
<text x="46.7" y="127.3">PB9</text>
<text x="89.1" y="127.3">RST</text>
<text x="98" y="131.5">30</text>
<text x="7" y="135.4">C</text>
<text x="40" y="137.2">57</text>
<text x="40" y="134.4">58</text>
<text x="46.7" y="135.8">PB6</text>
<text x="46.7" y="132.9">PB7</text>
<text x="85.9" y="132.9">VCAP1</text>
<text x="98" y="137.2">1</text>
<text x="270.7" y="135.4">C</text>
<text x="40" y="140">56</text>
<text x="40" y="142.9">55</text>
<text x="46.7" y="141.4">PB4</text>
<text x="46.7" y="138.6">PB5</text>
<text x="77.7" y="141.4">VDDA/VREF+</text>
<text x="86.8" y="138.6">VBAT</text>
<text x="98" y="142.9">64</text>
<text x="98" y="140">13</text>
<text x="40" y="148.5">27</text>
<text x="40" y="145.7">28</text>
<text x="46.7" y="149.9">PB1</text>
<text x="46.7" y="147.1">PB2</text>
<text x="46.7" y="144.3">PB3</text>
<text x="88.3" y="149.9">VDD</text>
<text x="88.3" y="147.1">VDD</text>
<text x="88.3" y="144.3">VDD</text>
<text x="98" y="148.5">32</text>
<text x="98" y="145.7">48</text>
<text x="40" y="151.4">26</text>
<text x="46.7" y="152.8">PB0</text>
<text x="88.3" y="152.8">VDD</text>
<text x="98" y="151.4">19</text>
<text x="6.9" y="188.6">D</text>
<text x="170.9" y="188.2">Title</text>
<text x="270.7" y="188.6">D</text>
<text x="170.9" y="196.7">Size</text>
<text x="185" y="196.7">Number</text>
<text x="241.8" y="196.7">Revision</text>
<text x="172.3" y="201">A</text>
<text x="170.9" y="205.2">Date:</text>
<text x="170.9" y="208.1">File:</text>
<text x="183.6" y="205.2">3-30-2026</text>
<text x="183.7" y="208.1">D:\Learning Materials\..\Sheet1.SchDoc</text>
<text x="227.6" y="205.2">Sheet</text>
<text x="227.6" y="208.1">Drawn By:</text>
<text x="235.2" y="205.2">of</text>
<text x="37.7" y="212.3">1</text>
<text x="104.8" y="212.3">2</text>
<text x="172.3" y="212.3">3</text>
<text x="239.5" y="212.3">4</text>
</g>
<g font-size="2.5" fill="#000080">
<text x="44.7" y="43.6">U1</text>
<text x="133.4" y="51.8">R1</text>
<text x="133.4" y="54.7">4K7</text>
<text x="151.6" y="66">S1</text>
<text x="152.1" y="77.9">C1</text>
<text x="164.6" y="77.3">100R</text>
<text x="164.6" y="74.5">R2</text>
<text x="152.1" y="85.9">100nF</text>
<text x="201.2" y="88.7">U2A</text>
<text x="240.1" y="88.4">D1</text>
<text x="201.2" y="91.5">MCP60021</text>
<text x="217.4" y="93.8">R3</text>
<text x="104.2" y="97.5">TIM_CH1</text>
<text x="116.9" y="97.5">PWM</text>
<text x="132.3" y="101.2">33K</text>
<text x="132.3" y="96.6">R4</text>
<text x="160.7" y="101.2">33K</text>
<text x="160.7" y="96.6">R5</text>
<text x="217.4" y="98.3">220R</text>
<text x="237.5" y="100.3">LED đỏ</text>
<text x="143.6" y="105.7">100nF</text>
<text x="143.6" y="102.9">C2</text>
<text x="172" y="102.9">C3</text>
<text x="172.3" y="106">100nF</text>
<text x="121.2" y="117.3">ADC_IN1</text>
<text x="121.2" y="120.2">ADC_IN0</text>
<text x="44.7" y="157">STM32F401RET6</text>
</g>
<g font-size="2.5" fill="#800000">
<text x="129.8" y="43.6">+3V3</text>
<text x="27.3" y="59.2">GND</text>
<text x="170" y="70.6">GND</text>
<text x="186.5" y="80.5">+3V3</text>
<text x="104.2" y="113.1">USART_RX</text>
<text x="104.2" y="115.9">USART_TX</text>
<text x="138.4" y="114.5">GND</text>
<text x="166.8" y="114.5">GND</text>
<text x="186.6" y="114.5">GND</text>
<text x="246.1" y="117.3">GND</text>
<text x="98.6" y="134.4">+3V3</text>
</g>
</svg>
